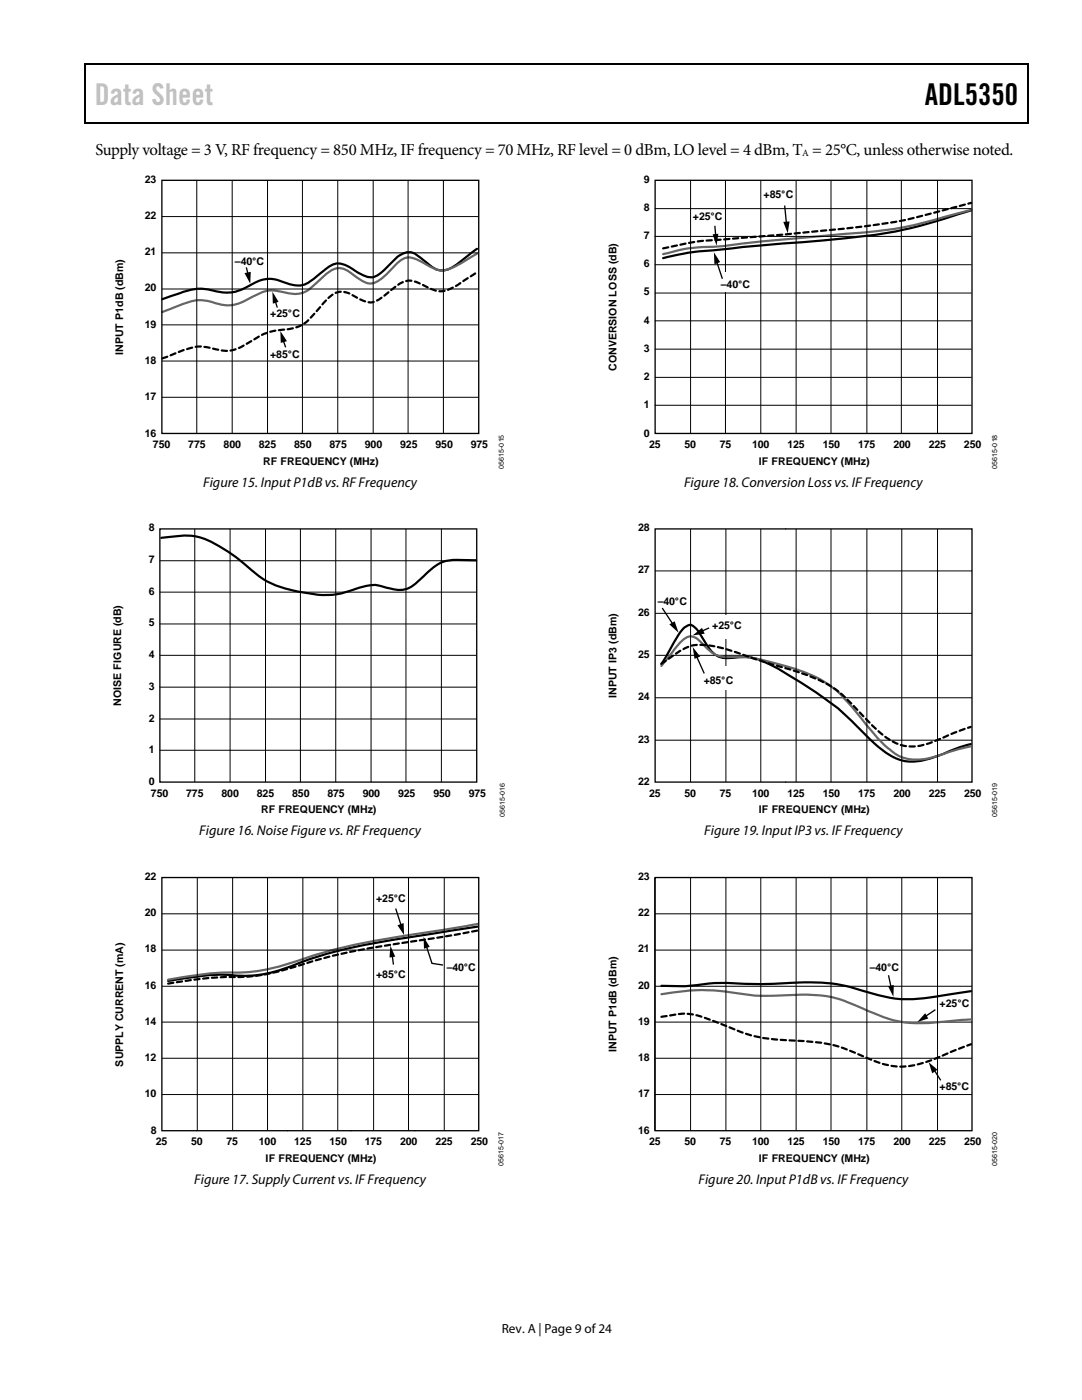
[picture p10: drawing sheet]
<svg xmlns="http://www.w3.org/2000/svg" width="216mm" height="279mm" viewBox="0 0 216 279" stroke-linecap="round" stroke-linejoin="round" font-family="sans-serif">
<g fill="#000">
<path d="M16.9 12.7h.2v1h-.2zM205.1 12.7h.2v1h-.2zM205.1 12.7h.2v.3h-.2zM82.3 24.4h.2v.3h-.2zM205.1 24.4h.2v.3h-.2zM48.8 54.5l1.2-.2-.1 2.3zM142.5 50.4l1.2 1.9-1.1 .4zM142.2 46.8l1.1-.1-.3 2.3zM156.3 44.3l1.2-.1-.3 2.4zM54.4 58.2l1.2 2-1.2 .4zM55.9 66.1l1.4 2-1.3 .3zM77.9 188.7l1 2.2-1.2 .2z"/>
<path d="M79.3 184.7l1.2-.5 .1 2.4zM84.5 187l1.2 2-1.1 .3z"/>
</g>
<path d="M16.9 12.8h188.2M17 13.7v11M205.2 13.7v11M205.1 24.5h-188.2" fill="none" stroke="#000" stroke-width=".25"/>
<path d="M95.2 49.7l-2 1.4a12.9 12.9 0 0 1-4.4 2.8 4.6 4.6 0 0 1-3.9-1.7l-.3-.2a4.5 4.5 0 0 0-3.4-1.6 5.8 5.8 0 0 0-3.2 2.2 8.2 8.2 0 0 1-3.7 2.7 8.8 8.8 0 0 1-4.5-2 3.5 3.5 0 0 0-4.7 .3l-.9 .7a9.5 9.5 0 0 1-4.2 2.7 11.7 11.7 0 0 1-4.9-1.2 6.4 6.4 0 0 0-5.1 1.1 8.8 8.8 0 0 1-8.2 .9 11 11 0 0 0-6.6 .9l-2.8 1M193.8 42l-1.4 .4a97.8 97.8 0 0 1-27.2 5.5l-16.1 1.3-4.4 .5a57.6 57.6 0 0 0-11.2 1.5l-1.2 .3M32.2 107.3a24.1 24.1 0 0 1 7.3-.2 27.4 27.4 0 0 1 9.6 5.7 19 19 0 0 0 11.8 5.5 16.3 16.3 0 0 0 10.3-.8 7.1 7.1 0 0 1 5-.5l.8 .2a6.1 6.1 0 0 0 5.2-.2l1.5-1.2a14 14 0 0 1 5.1-3.8 30 30 0 0 1 6.2-.2M95.3 184.9l-12.5 2a103.6 103.6 0 0 0-25.2 6.1 24.5 24.5 0 0 1-12.4 1.5 60.1 60.1 0 0 0-11.7 1.3" fill="none" stroke="#000" stroke-width=".44"/>
<path d="M95.2 50.6l-2.4 1.4a11.4 11.4 0 0 1-4.7 2 11.9 11.9 0 0 1-4.5-2 3.2 3.2 0 0 0-4.6 .7l-.4 .5a11.9 11.9 0 0 1-4.1 3.3 4.4 4.4 0 0 1-3.6-1.4l-.5-.3a3.5 3.5 0 0 0-4.6-.7l-1.3 1.1a20.1 20.1 0 0 1-3.8 3.1 6.9 6.9 0 0 1-4.4 0 6.3 6.3 0 0 0-5.4 .7 10.8 10.8 0 0 1-5.9 1.9l-1.2-.2a9.3 9.3 0 0 0-6.5-.3l-4.9 1.9M193.8 41.9l-2 .5a103.2 103.2 0 0 1-15.8 3.6l-24.3 2.2a121.6 121.6 0 0 1-13.4 1.3l-2 .2-4 1M95.3 184.4l-11.4 1.9a129.9 129.9 0 0 0-27.7 6.4 34.8 34.8 0 0 1-11.8 1.4 82.2 82.2 0 0 0-10.9 1.4" fill="none" stroke="#656565" stroke-width=".44"/>
<path d="M132.3 49.6l2.6-.6a49.9 49.9 0 0 1 10.6-1.3l18.6-1.7a116.1 116.1 0 0 0 27-4.8l2.7-.7M32.4 71.5l2.8-1.1a13.4 13.4 0 0 1 5.4-1.2l1.6 .3a7.6 7.6 0 0 0 7.6-1.2 13.3 13.3 0 0 1 8.1-2.7 7 7 0 0 0 4.8-2.9l.4-.5a14.8 14.8 0 0 1 4-3.8 4.6 4.6 0 0 1 4.1 1 3.9 3.9 0 0 0 3.8 .7l1.9-1.3a16.3 16.3 0 0 1 3.8-2.6 5 5 0 0 1 4 .8l.6 .4a4.7 4.7 0 0 0 5.5-.2l4.4-2.9M33.5 196.3l2.4-.4a71.1 71.1 0 0 1 13.4-1 53.1 53.1 0 0 0 13.2-3.1 188 188 0 0 1 24.9-4.7l7.9-1.4" fill="none" stroke="#000" stroke-width=".44" stroke-dasharray="1.1 .7"/>
<g fill="none" stroke="#000" stroke-width=".26">
<path d="M32.3 36h63.2v50.5h-63.2zM130.7 36h63.3v50.5h-63.3zM49.1 53.4l.4 1.4M54.9 60l.4 1.4M142.6 45.1l.2 2M143 52.1l1.1 3.5M156.6 41l.3 3.6M56.5 67.8l.5 1.5M31.9 105.6h63.2v50.5h-63.2zM32.3 175.1h63.2v50.6h-63.2zM78.3 190.6l.2 1.9M79 181.3l1.1 3.5"/>
<path d="M85 188.7l1.2 3.6 2.2 .3"/>
</g>
<g fill="none" stroke="#000" stroke-width=".2">
<path d="M39.3 36v50.5M46.3 36v50.5M53.4 36v50.5M60.3 36v50.5M67.4 36v50.5M74.5 36v50.5M81.4 36v50.5M88.5 36v50.5M137.8 36v50.5M144.8 36v50.5M151.8 36v50.5M158.9 36v50.5"/>
<path d="M165.8 36v50.5M173 36v50.5M179.9 36v50.5M187.1 36v50.5M32.3 57.7h63.2M32.3 50.5h63.2M32.3 43.2h63.2M130.6 58.5h63.3M130.6 52.8h63.3M130.6 47.2h63.3M130.6 41.6h63.3M32.3 79.3h63.2"/>
<path d="M32.3 72.1h63.2M32.3 64.8h63.2M130.6 75.3h63.3M130.6 69.7h63.3M130.6 64h63.3M130.6 80.9h63.3M31.9 118.2h63.2M31.9 111.9h63.2M38.9 105.6v50.5M45.9 105.6v50.5M53 105.6v50.5M59.9 105.6v50.5"/>
<path d="M67 105.6v50.5M74 105.6v50.5M81 105.6v50.5M88.1 105.6v50.5M31.9 137.1h63.2M31.9 130.8h63.2M31.9 124.5h63.2M31.9 149.7h63.2M31.9 143.5h63.2M39.2 175.1h.1M39.4 175.1v50.6M46.4 175.1v50.6"/>
<path d="M53.4 175.1v50.6M57.3 175.1h.1M60.4 175.1v50.6M67.4 175.1v50.6M70 175.1h.1M74.5 175.1v50.6M81.5 175.1v50.6M82.7 175.1h.1M88.6 175.1v50.6M32.3 196.8h63.2M32.3 189.6h63.2M32.3 182.4h63.2"/>
<path d="M32.3 218.4h63.2M32.3 211.2h63.2M32.3 204h63.2M39.2 225.7h.1M57.3 225.7h.1M70 225.7h.1M82.7 225.7h.1"/>
</g>
<path d="M144.2 54.3h1.3v3.9h-1.3z" fill="#fff"/>
<path d="M130.7 105.6h63.3v50.5h-63.3zM132.1 121.3l2.2 3.4M138.9 130.9l1.6 3.5M141.5 125.3l-1.6 .7" fill="none" stroke="#000" stroke-width=".26"/>
<path d="M133.6 124.6l1-.6 .8 2.3zM138.2 129.1l1.5 1.9-1.1 .5zM138.2 126.8l1.9-1.5 .5 1.2z" fill="#000"/>
<g fill="none" stroke="#000" stroke-width=".2">
<path d="M130.7 113.9h63.3M137.8 105.6v50.5M144.8 105.6v50.5M151.8 105.6v50.5M156.7 105.6h.1M158.9 105.6v50.5M165.8 105.6v50.5M173 105.6v50.5M179.9 105.6v50.5M187.1 105.6v50.5M130.7 139.3h63.3M130.7 130.8h63.3"/>
<path d="M130.7 122.4h63.3M130.7 147.7h63.3M156.7 156.1h.1"/>
</g>
<path d="M132 132.5l2-3.5a11.2 11.2 0 0 1 2.9-4 1.3 1.3 0 0 1 2 .4l1 1.5a12.7 12.7 0 0 0 3.1 3.9 6.6 6.6 0 0 0 4.2 .4 10.7 10.7 0 0 1 7 1.7l1.5 .8a87.5 87.5 0 0 1 12.4 8.5l4.2 4.1a21.7 21.7 0 0 0 7.1 5.3 12 12 0 0 0 8.1-.9l.7-.2a27.9 27.9 0 0 1 5.5-2" fill="none" stroke="#000" stroke-width=".44"/>
<path d="M132 132.9l2.1-2.6a9.2 9.2 0 0 1 3.2-3.2 2.74 2.74 0 0 1 2.8 1.3 7.1 7.1 0 0 0 4.3 2.7 29.1 29.1 0 0 1 11.6 1.6 24.6 24.6 0 0 1 11.7 5.9l2.5 2.7a71.9 71.9 0 0 0 6.9 7.9 9 9 0 0 0 9.6 1.8l3.9-1.3 3.1-.8" fill="none" stroke="#656565" stroke-width=".44"/>
<path d="M132 132.5l.6-.5a16.8 16.8 0 0 1 6-3.3 24.9 24.9 0 0 1 10.5 2.3l1.6 .5a121.7 121.7 0 0 1 13.2 4.4 23.8 23.8 0 0 1 7.8 6.4l.6 .7a18.7 18.7 0 0 0 7.5 5.7 10 10 0 0 0 6.9-.8l2.9-1.3 4.1-1.5" fill="none" stroke="#000" stroke-width=".44" stroke-dasharray="1.1 .7"/>
<g fill="#fff">
<path d="M144.4 122.8h.9v4.6h-.9z"/>
<path d="M144.4 133h.9v4.6h-.9z"/>
</g>
<path d="M130.7 175.1h63.3v50.6h-63.3zM177.3 194.6l.5 2.5M186.4 213.5l1.3 2.1M186.6 201.5l-2.1 1.4" fill="none" stroke="#000" stroke-width=".26"/>
<path d="M177.2 196.8l1.2-.2-.1 2.3zM184.6 202.2l.6 1.1-2.2 .7zM185.3 212l1.8 1.5-1.1 .7z" fill="#000"/>
<g fill="none" stroke="#000" stroke-width=".2">
<path d="M130.6 175.1v50.6M137.8 175.1v50.6M144.8 175.1v50.6M151.8 175.1v50.6M158.9 175.1v50.6M165.8 175.1v50.6M173 175.1v50.6M179.9 175.1v50.6M187.1 175.1v50.6M130.7 196.8h63.3M130.7 189.6h63.3M130.7 182.4h63.3"/>
<path d="M130.7 218.4h63.3M130.7 211.2h63.3M130.7 204h63.3"/>
</g>
<path d="M132 196.7l2 .1a38.7 38.7 0 0 0 8-.6h2a129.8 129.8 0 0 0 17.1-.2 31.9 31.9 0 0 1 12.2 2.1 26.3 26.3 0 0 0 14.7 .6l5.8-.9" fill="none" stroke="#000" stroke-width=".44"/>
<path d="M132 198.4a44.2 44.2 0 0 1 17.2 .1 78.6 78.6 0 0 0 11.6 0 23.3 23.3 0 0 1 11.3 2.7 26.2 26.2 0 0 0 10.3 3l3.4-.1 8-.6" fill="none" stroke="#656565" stroke-width=".44"/>
<path d="M132 202.9l.6-.1a13.4 13.4 0 0 1 7 0l4.1 1.5a33.7 33.7 0 0 0 15.7 3.4 28.8 28.8 0 0 1 13.3 3.3 14.6 14.6 0 0 0 10.1 1.5l3.3-1 7.7-3.1" fill="none" stroke="#000" stroke-width=".44" stroke-dasharray="1.1 .7"/>
<text font-size="6" fill="#c0c0c0" x="18.9" y="21">Data Sheet</text>
<text font-size="6" x="184.5" y="21">ADL5350</text>
<text font-size="3.3" x="19" y="30.9">Supply voltage = 3 V, RF frequency = 850 MHz, IF frequency = 70 MHz, RF level = 0 dBm, LO level = 4 dBm, T = 25°C, unless otherwise noted.</text>
<g font-size="2.8">
<text x="40.5" y="97.1">Figure 15. Input P1dB vs. RF Frequency</text>
<text x="136.5" y="97.1">Figure 18. Conversion Loss vs. IF Frequency</text>
<text x="39.8" y="166.7">Figure 16. Noise Figure vs. RF Frequency</text>
<text x="140.5" y="166.7">Figure 19. Input IP3 vs. IF Frequency</text>
<text x="38.8" y="236.3">Figure 17. Supply Current vs. IF Frequency</text>
<text x="139.4" y="236.3">Figure 20. Input P1dB vs. IF Frequency</text>
</g>
<text font-size="2.6" x="100.1" y="266">Rev. A | Page 9 of 24</text>
<g font-size="2.1">
<text x="28.9" y="36.4">23</text>
<text x="128.5" y="36.4">9</text>
<text x="152.4" y="39.5">+85°C</text>
<text x="28.9" y="43.7">22</text>
<text x="128.5" y="47.7">7</text>
<text x="128.5" y="42.1">8</text>
<text x="138.3" y="43.9">+25°C</text>
<text x="28.9" y="50.9">21</text>
<text x="46.9" y="53">–40°C</text>
<text x="128.5" y="53.3">6</text>
<text x="28.9" y="58.1">20</text>
<text x="128.5" y="58.9">5</text>
<text x="143.8" y="57.4">–40°C</text>
<text x="28.9" y="65.4">19</text>
<text x="53.9" y="63.4">+25°C</text>
<text x="128.5" y="64.6">4</text>
<text x="24.6" y="70.8" transform="rotate(-90 24.6 70.8)">INPUT P1dB (dBm)</text>
<text x="53.9" y="71.4">+85°C</text>
<text x="128.5" y="70.2">3</text>
<text x="28.9" y="72.6">18</text>
<text x="123" y="74" transform="rotate(-90 123 74)">CONVERSION LOSS (dB)</text>
<text x="128.5" y="75.8">2</text>
<text x="28.9" y="79.9">17</text>
<text x="128.5" y="81.5">1</text>
<text x="28.9" y="87.1">16</text>
<text x="30.5" y="89.4">750</text>
<text x="37.6" y="89.4">775</text>
<text x="44.6" y="89.4">800</text>
<text x="51.7" y="89.4">825</text>
<text x="58.7" y="89.4">850</text>
<text x="65.8" y="89.4">875</text>
<text x="72.8" y="89.4">900</text>
<text x="79.9" y="89.4">925</text>
<text x="86.9" y="89.4">950</text>
<text x="94" y="89.4">975</text>
<text x="128.5" y="87.1">0</text>
<text x="129.5" y="89.4">25</text>
<text x="136.6" y="89.4">50</text>
<text x="143.6" y="89.4">75</text>
<text x="150.1" y="89.4">100</text>
<text x="157.1" y="89.4">125</text>
<text x="164.2" y="89.4">150</text>
<text x="171.2" y="89.4">175</text>
<text x="178.3" y="89.4">200</text>
<text x="185.3" y="89.4">225</text>
<text x="192.4" y="89.4">250</text>
<text x="52.5" y="92.7">RF FREQUENCY (MHz)</text>
<text x="151.4" y="92.7">IF FREQUENCY (MHz)</text>
<text x="29.7" y="106">8</text>
<text x="127.3" y="106">28</text>
<text x="29.7" y="112.4">7</text>
<text x="29.7" y="118.7">6</text>
<text x="127.3" y="114.4">27</text>
<text x="29.7" y="125">5</text>
<text x="127.3" y="122.9">26</text>
<text x="131.3" y="120.8">–40°C</text>
<text x="142.1" y="125.5">+25°C</text>
<text x="29.7" y="131.3">4</text>
<text x="127.3" y="131.3">25</text>
<text x="29.7" y="137.7">3</text>
<text x="140.4" y="136.5">+85°C</text>
<text x="24.2" y="140.9" transform="rotate(-90 24.2 140.9)">NOISE FIGURE (dB)</text>
<text x="123" y="139.3" transform="rotate(-90 123 139.3)">INPUT IP3 (dBm)</text>
<text x="127.3" y="139.8">24</text>
<text x="29.7" y="144">2</text>
<text x="127.3" y="148.2">23</text>
<text x="29.7" y="150.3">1</text>
<text x="29.7" y="156.7">0</text>
<text x="30.1" y="159">750</text>
<text x="37.2" y="159">775</text>
<text x="44.2" y="159">800</text>
<text x="51.3" y="159">825</text>
<text x="58.3" y="159">850</text>
<text x="65.4" y="159">875</text>
<text x="72.4" y="159">900</text>
<text x="79.5" y="159">925</text>
<text x="86.5" y="159">950</text>
<text x="93.5" y="159">975</text>
<text x="127.3" y="156.7">22</text>
<text x="129.5" y="159">25</text>
<text x="136.6" y="159">50</text>
<text x="143.6" y="159">75</text>
<text x="150.1" y="159">100</text>
<text x="157.1" y="159">125</text>
<text x="164.2" y="159">150</text>
<text x="171.2" y="159">175</text>
<text x="178.3" y="159">200</text>
<text x="185.3" y="159">225</text>
<text x="192.4" y="159">250</text>
<text x="52.1" y="162.3">RF FREQUENCY (MHz)</text>
<text x="151.4" y="162.3">IF FREQUENCY (MHz)</text>
<text x="28.9" y="175.6">22</text>
<text x="75.1" y="179.9">+25°C</text>
<text x="127.3" y="175.6">23</text>
<text x="28.9" y="182.8">20</text>
<text x="127.3" y="182.8">22</text>
<text x="28.9" y="190.1">18</text>
<text x="127.3" y="190.1">21</text>
<text x="28.9" y="197.3">16</text>
<text x="75" y="195.1">+85°C</text>
<text x="89.1" y="193.8">–40°C</text>
<text x="127.3" y="197.3">20</text>
<text x="173.5" y="193.9">–40°C</text>
<text x="187.5" y="201.1">+25°C</text>
<text x="28.9" y="204.5">14</text>
<text x="123" y="210" transform="rotate(-90 123 210)">INPUT P1dB (dBm)</text>
<text x="127.3" y="204.5">19</text>
<text x="24.6" y="212.9" transform="rotate(-90 24.6 212.9)">SUPPLY CURRENT (mA)</text>
<text x="28.9" y="211.8">12</text>
<text x="127.3" y="211.8">18</text>
<text x="28.9" y="219">10</text>
<text x="127.3" y="219">17</text>
<text x="187.5" y="217.5">+85°C</text>
<text x="30.1" y="226.3">8</text>
<text x="127.3" y="226.3">16</text>
<text x="31.1" y="228.5">25</text>
<text x="38.2" y="228.5">50</text>
<text x="45.2" y="228.5">75</text>
<text x="51.7" y="228.5">100</text>
<text x="53" y="231.9">IF FREQUENCY (MHz)</text>
<text x="58.7" y="228.5">125</text>
<text x="65.8" y="228.5">150</text>
<text x="72.8" y="228.5">175</text>
<text x="79.9" y="228.5">200</text>
<text x="86.9" y="228.5">225</text>
<text x="93.9" y="228.5">250</text>
<text x="129.5" y="228.5">25</text>
<text x="136.6" y="228.5">50</text>
<text x="143.6" y="228.5">75</text>
<text x="150.1" y="228.5">100</text>
<text x="151.4" y="231.9">IF FREQUENCY (MHz)</text>
<text x="157.1" y="228.5">125</text>
<text x="164.2" y="228.5">150</text>
<text x="171.2" y="228.5">175</text>
<text x="178.3" y="228.5">200</text>
<text x="185.3" y="228.5">225</text>
<text x="192.4" y="228.5">250</text>
</g>
<text font-size="1.9" x="160.1" y="31.1">A</text>
<g font-size="1.4">
<text x="100.6" y="93.5" transform="rotate(-90 100.6 93.5)">05615-015</text>
<text x="199" y="93.5" transform="rotate(-90 199 93.5)">05615-018</text>
<text x="100.7" y="163.1" transform="rotate(-90 100.7 163.1)">05615-016</text>
<text x="199" y="163.1" transform="rotate(-90 199 163.1)">05615-019</text>
<text x="100.5" y="232.7" transform="rotate(-90 100.5 232.7)">05615-017</text>
<text x="199" y="232.7" transform="rotate(-90 199 232.7)">05615-020</text>
</g>
</svg>
